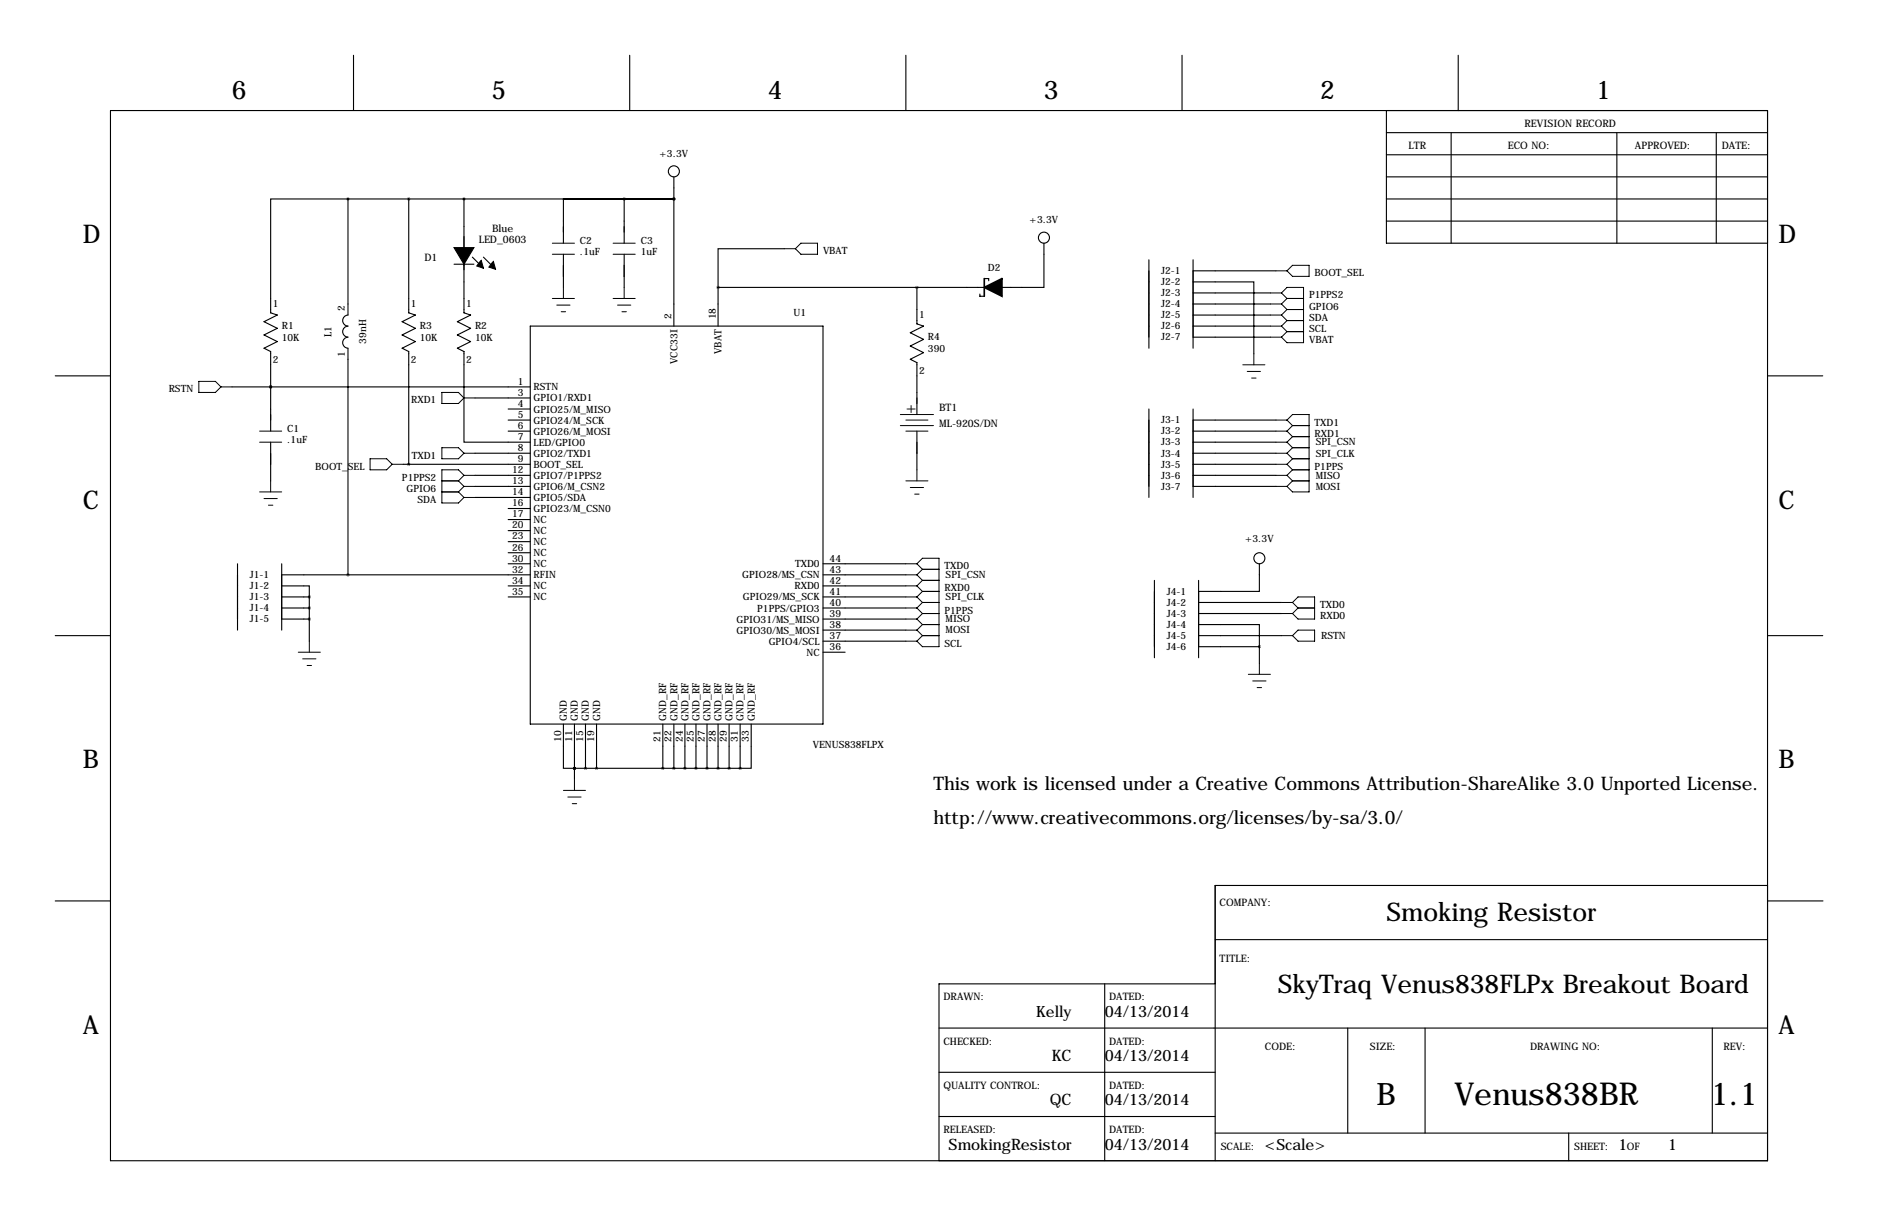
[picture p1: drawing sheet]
<svg xmlns="http://www.w3.org/2000/svg" width="432mm" height="279mm" viewBox="0 0 432 279" stroke-linecap="round" stroke-linejoin="round" font-family="sans-serif">
<g fill="none" stroke="#000" stroke-width=".25">
<path d="M81.3 12.7v12.7M144.8 12.7v12.7M208.3 12.7v12.7M271.8 12.7v12.7M335.3 12.7v12.7M25.4 25.4h381v241.3h-381zM318.8 30.5h87.6M318.8 35.6h87.6M318.8 25.4v30.5h87.6M333.7 30.5v25.4M371.8 30.5v25.4M394.6 30.5v25.4"/>
<path d="M80 45.7v26.7a1.27 1.27 0 0 0-1.2 1.3 1.27 1.27 0 0 0 1.2 1.2 1.27 1.27 0 0 0-1.2 1.3 1.27 1.27 0 0 0 1.2 1.3 1.27 1.27 0 0 0-1.2 1.2 1.27 1.27 0 0 0 1.2 1.3v52.1M80 45.7h-17.8v26.2l1.6 .5-3.1 1.5 3.1 1.5-3.1 1.6 3.1 1.5-3.1 1.5 1.5 .8v18.3M80 45.7h74.9M94 45.7v26.2l1.5 .5-3 1.5 3 1.5-3 1.6 3 1.5-3 1.5 1.5 .8v25.9M106.7 45.7v26.2l1.5 .5-3 1.5 3 1.5-3 1.6 3 1.5-3 1.5 1.5 .8v20.8h15.2M108.6 59.1l2.6 2.5M111.2 59.1l2.5 2.5M129.5 58.4v7.6M143.5 45.7v10.2M143.5 58.4v7.6M154.9 45.7h-25.4v10.2M154.9 45.7h.1"/>
<path d="M154.9 40.6v34.3M180.3 57.2h-15.2v8.8M240 55.9v10.1h-9.6M264.2 59.7v20.3M274.3 59.7v20.3M318.8 45.7h87.6M318.8 50.8h87.6M318.8 40.6h87.6M104.4 60.7h4.6M121.9 74.9h67.3v91.5h-67.3zM165.1 66v8.9M165.1 66h61.2"/>
<path d="M210.8 66v8.4l1.5 .5-3 1.6 3 1.5-3 1.5 3 1.5-3 1.5 1.5 .8v11.9M225.3 67.6v.5h1M226.3 64h1v.5M274.3 64.8h14v16.5M274.3 62.2h19.1M274.3 67.3h17.8M274.3 69.8h17.8M274.3 72.4h17.8M274.3 74.9h17.8M274.3 77.5h17.8M12.7 86.4h12.7M53.3 88.9h68.6"/>
<path d="M62.2 88.9h.1M109.2 91.4h12.7M116.8 94h5.1M116.8 96.5h5.1M116.8 99.1h5.1M210.8 99.1v8.8M264.2 94v20.3M274.3 94v20.3M274.3 96.5h19.1M274.3 99.1h19.1M406.4 86.4h12.7M62.2 101.6v8.9"/>
<path d="M92.7 106.7h29.2M109.2 104.1h12.7M109.2 109.2h12.7M109.2 111.8h12.7M109.2 114.3h12.7M116.8 116.8h5.1M116.8 119.4h5.1M274.3 101.6h19.1M274.3 104.1h19.1M274.3 106.7h19.1M274.3 109.2h19.1M274.3 111.8h19.1"/>
<path d="M54.6 129.5v15.3M64.8 134.6h6.3v2.6M64.8 132.1h57.1M64.8 137.2h6.3M64.8 139.7h6.3M64.8 129.5v15.3M71.1 137.2v10.1M116.8 121.9h5.1M116.8 124.5h5.1M116.8 127h5.1M116.8 129.5h5.1M116.8 134.6h5.1"/>
<path d="M116.8 137.2h5.1M189.2 129.5h19.1M189.2 132.1h19.1M189.2 134.6h19.1M189.2 137.2h19.1M189.2 139.7h19.1M265.4 133.3v17.8M275.6 133.3v17.8M275.6 138.4h19M289.6 129.5v6.4h-14M12.7 146h12.7M64.8 142.2h6.3"/>
<path d="M189.2 149.9h5.1M189.2 147.3h19.1M189.2 144.8h19.1M189.2 142.2h19.1M275.6 143.5h14v5.1M275.6 146h19M275.6 141h19M275.6 148.6h14M289.6 148.6v3.8M406.4 146h12.7M129.5 166.4v10.1h2.6M132.1 176.5h.1"/>
<path d="M132.1 166.4v12.7M132.1 176.5h38.1M134.6 166.4v10.1M137.2 166.4v10.1M152.4 166.4v10.1M154.9 166.4v10.1M157.5 166.4v10.1M160 166.4v10.1M162.6 166.4v10.1M165.1 166.4v10.1M167.6 166.4v10.1M170.2 166.4v10.1"/>
<path d="M172.7 166.4v10.1h-2.5M12.7 207h12.7M279.4 215.9h127M406.4 203.5h-127v63.2M406.5 207h12.7M215.9 236.2h190.5M254 226.1v40.6M279.4 226.1h-63.5v40.6M309.9 236.2v24.1M327.7 236.2v24.1M393.7 236.2v24.1M215.9 246.4h63.5"/>
<path d="M215.9 256.5h63.5M279.4 260.3h127M360.7 260.3v6.4"/>
<circle cx="154.9" cy="39.4" r="1.27"/>
<circle cx="240" cy="54.6" r="1.27"/>
<circle cx="289.6" cy="128.3" r="1.27"/>
</g>
<g fill="none" stroke="#000" stroke-width=".23">
<path d="M127 55.9h5.1M127 58.4h5.1M141 55.9h5M141 58.4h5M180.3 57.2h2.6M182.9 57.2l1.2-1.3h3.9v2.5h-3.9zM127 68.6h5.1M128 70.1h3.1M129 71.6h1M129.5 66v2.6M141 68.6h5M142 70.1h3"/>
<path d="M143 71.6h1M143.5 66v2.6M292.1 67.3h2.5M292.1 69.8h2.5M292.1 72.4h2.5M292.1 74.9h2.5M292.1 77.5h2.5M293.4 62.2h2.5M294.6 67.3l1.3 1.3M294.6 67.3l1.3-1.3h3.8v12.7h-3.8l-1.3-1.2M294.6 69.8l1.3 1.3M294.6 72.4l1.3 1.3"/>
<path d="M294.6 74.9l1.3 1.3M295.9 68.6h3.8M295.9 71.1h3.8M295.9 68.6l-1.3 1.2M295.9 73.7h3.8M295.9 71.1l-1.3 1.3M295.9 76.2h3.8M295.9 73.7l-1.3 1.2M295.9 76.2l-1.3 1.3M297.2 61h3.8v2.5h-3.8l-1.3-1.3zM45.7 87.6h3.8l1.3 1.3-1.3 1.3h-3.8zM50.8 88.9h2.5"/>
<path d="M59.7 99.1h5.1M101.6 90.2h3.8l1.3 1.2-1.3 1.3h-3.8zM106.7 91.4h2.5M207 95.2h7.6M207 97.8h7.6M208.3 99.1h5.1M208.3 96.5h5.1M285.8 83.8h5M286.8 85.3h3M287.8 86.9h1M288.3 81.3v2.5M293.4 99.1h2.5"/>
<path d="M293.4 96.5h2.5M295.9 96.5l1.3-1.3h3.8v17.8h-3.8l-1.3-1.2M295.9 99.1l1.3 1.2M295.9 96.5l1.3 1.3M297.2 97.8h3.8M297.2 97.8l-1.3 1.3M59.7 101.6h5.1M59.7 113h5.1M60.7 114.6h3.1M61.7 116.1h1M62.2 110.5v2.5M85.1 105.4h3.8l1.3 1.3-1.3 1.2h-3.8z"/>
<path d="M90.2 106.7h2.5M101.6 113h3.8M101.6 102.9h3.8l1.3 1.2-1.3 1.3h-3.8zM101.6 110.5h3.8M105.4 113l1.3 1.3M105.4 110.5l1.3 1.3M106.7 109.2l-1.3-1.3h-3.8v7.7h3.8l1.3-1.3M106.7 114.3h2.5M106.7 109.2h2.5M106.7 109.2l-1.3 1.3M106.7 104.1h2.5M106.7 111.8h2.5"/>
<path d="M106.7 111.8l-1.3 1.2M208.3 110.5h5.1M209.3 112h3M210.3 113.5h1M210.8 107.9v2.6M293.4 101.6h2.5M293.4 106.7h2.5M293.4 109.2h2.5M293.4 104.1h2.5M293.4 111.8h2.5M295.9 106.7l1.3 1.2M295.9 109.2l1.3 1.3"/>
<path d="M295.9 104.1l1.3 1.3M295.9 101.6l1.3 1.3M297.2 107.9h3.8M297.2 105.4h3.8M297.2 110.5h3.8M297.2 102.9h3.8M297.2 105.4l-1.3 1.3M297.2 107.9l-1.3 1.3M297.2 110.5l-1.3 1.3M297.2 102.9l-1.3 1.2M297.2 100.3h3.8M297.2 100.3l-1.3 1.3"/>
<path d="M208.3 134.6h2.5M208.3 129.5h2.5M208.3 139.7h2.5M208.3 132.1h2.5M208.3 137.2h2.5M210.8 134.6l1.3 1.3M210.8 129.5l1.3-1.2h3.8v20.3h-3.8l-1.3-1.3M210.8 129.5l1.3 1.3M210.8 139.7l1.3 1.3M210.8 132.1l1.3 1.2M210.8 137.2l1.3 1.2M212.1 135.9h3.8"/>
<path d="M212.1 133.3h3.8M212.1 133.3l-1.3 1.3M212.1 130.8h3.8M212.1 138.4h3.8M212.1 138.4l-1.3 1.3M212.1 130.8l-1.3 1.3M212.1 135.9l-1.3 1.3M294.6 138.4h2.6M297.2 138.4l1.2-1.2h3.9v5h-3.9l-1.2-1.2M297.2 138.4l1.2 1.3M298.4 139.7h3.9M298.4 139.7l-1.2 1.3"/>
<path d="M68.6 149.9h5.1M69.6 151.4h3M70.6 152.9h1M71.1 147.3v2.6M208.3 142.2h2.5M208.3 144.8h2.5M208.3 147.3h2.5M210.8 142.2l1.3 1.3M210.8 144.8l1.3 1.2M212.1 141h3.8M212.1 143.5h3.8M212.1 141l-1.3 1.2"/>
<path d="M212.1 146h3.8M212.1 143.5l-1.3 1.3M212.1 146l-1.3 1.3M287 154.9h5.1M288 156.5h3.1M289.1 158h1M289.6 152.4v2.5M294.6 141h2.6M294.6 146h2.6M298.4 144.8h3.9v2.5h-3.9l-1.2-1.3zM132.1 179.1v2.5M129.5 181.6h5.1"/>
<path d="M130.6 183.1h3M131.6 184.7h1"/>
</g>
<path d="M104.4 56.9h2.3v3.8zM106.7 56.9h2.3l-2.3 3.8zM110.4 60.1l.2-.3 .6 1.8-1.6-.5zM113.4 60.1l.5 1.8-1.5-.5z" fill="#000" stroke="#000" stroke-width=".25"/>
<path d="M226.3 66l4.1-2v4.1z" fill="#000" stroke="#000" stroke-width=".38"/>
<path d="M226.3 64v4.1" fill="none" stroke="#000" stroke-width=".38"/>
<path d="M154.9 45.7a.05 .05 0 0 0 .1 0 .05 .05 0 0 0-.1 0zM62.2 88.9a.05 .05 0 0 0 .1 0 .05 .05 0 0 0-.1 0zM167.6 176.5a.05 .05 0 0 0 .1 0 .05 .05 0 0 0-.1 0zM162.5 176.5a.05 .05 0 0 0 .1 0 .05 .05 0 0 0-.1 0zM154.9 176.5a.05 .05 0 0 0 .1 0 .05 .05 0 0 0-.1 0zM137.1 176.5a.05 .05 0 0 0 .1 0 .05 .05 0 0 0-.1 0zM154.9 45.7a.05 .05 0 0 0 .1 0 .05 .05 0 0 0-.1 0zM62.2 88.9a.05 .05 0 0 0 .1 0 .05 .05 0 0 0-.1 0zM289.5 148.6a.05 .05 0 0 0 .1 0 .05 .05 0 0 0-.1 0z" fill="#000" stroke="#000" stroke-width=".63"/>
<g font-size="7.3">
<text x="334.4" y="254">Venus838BR</text>
<text x="393.4" y="254">1.1</text>
</g>
<text font-size="7.1" x="316.5" y="254">B</text>
<g font-size="5.9">
<text x="53.3" y="22.9">6</text>
<text x="113" y="22.9">5</text>
<text x="176.5" y="22.9">4</text>
<text x="240" y="22.9">3</text>
<text x="303.5" y="22.9">2</text>
<text x="367" y="22.9">1</text>
<text x="19" y="55.9">D</text>
<text x="408.9" y="55.9">D</text>
<text x="19" y="116.8">C</text>
<text x="408.9" y="116.8">C</text>
<text x="19" y="176.5">B</text>
<text x="408.9" y="176.5">B</text>
<text x="318.8" y="211.6">Smoking Resistor</text>
<text x="293.8" y="228.1">SkyTraq Venus838FLPx Breakout Board</text>
<text x="19" y="237.5">A</text>
<text x="408.9" y="237.5">A</text>
</g>
<g font-size="4.3">
<text x="214.6" y="181.6">This work is licensed under a Creative Commons Attribution-ShareAlike 3.0 Unported License.</text>
<text x="214.6" y="189.2">http://www.creativecommons.org/licenses/by-sa/3.0/</text>
</g>
<g font-size="3.6">
<text x="208.3" y="95">+</text>
<text x="238.2" y="233.7">Kelly</text>
<text x="254" y="233.7">04/13/2014</text>
<text x="241.8" y="243.8">KC</text>
<text x="254" y="243.8">04/13/2014</text>
<text x="241.4" y="254">QC</text>
<text x="254" y="254">04/13/2014</text>
<text x="218.1" y="264.2">SmokingResistor</text>
<text x="254" y="264.2">04/13/2014</text>
<text x="290.8" y="264.1">&lt;Scale&gt;</text>
<text x="372.1" y="264.1">1</text>
<text x="383.5" y="264.1">1</text>
</g>
<g font-size="2.4">
<text x="350.5" y="29.2">REVISION RECORD</text>
<text x="323.8" y="34.3">LTR</text>
<text x="346.7" y="34.3">ECO NO:</text>
<text x="375.9" y="34.3">APPROVED:</text>
<text x="395.9" y="34.3">DATE:</text>
<text x="113.1" y="53.3">Blue</text>
<text x="110.1" y="55.9">LED_0603</text>
<text x="97.6" y="60.1">D1</text>
<text x="215.9" y="94.5">BT1</text>
<text x="215.9" y="98.2">ML-920S/DN</text>
<text x="280.4" y="208.3">COMPANY:</text>
<text x="280.4" y="221">TITLE:</text>
<text x="216.9" y="229.9">DRAWN:</text>
<text x="255" y="229.9">DATED:</text>
<text x="216.9" y="240">CHECKED:</text>
<text x="255" y="240">DATED:</text>
<text x="290.8" y="241.3">CODE:</text>
<text x="315" y="241.3">SIZE:</text>
<text x="351.8" y="241.3">DRAWING NO:</text>
<text x="396.2" y="241.3">REV:</text>
<text x="216.9" y="250.2">QUALITY CONTROL:</text>
<text x="255" y="250.2">DATED:</text>
<text x="216.9" y="260.3">RELEASED:</text>
<text x="255" y="260.3">DATED:</text>
<text x="280.7" y="264.2">SCALE:</text>
<text x="361.9" y="264.2">SHEET:</text>
<text x="374" y="264.2">OF</text>
</g>
<g font-size="2.3">
<text x="151.6" y="36.1">+3.3V</text>
<text x="236.7" y="51.3">+3.3V</text>
<text x="133.3" y="56.1">C2</text>
<text x="133.3" y="58.5">.1uF</text>
<text x="147.3" y="56.1">C3</text>
<text x="147.3" y="58.5">1uF</text>
<text x="189.2" y="58.4">VBAT</text>
<text x="227.2" y="62.2">D2</text>
<text x="267" y="63">J2-1</text>
<text x="267" y="65.5">J2-2</text>
<text x="302.3" y="63.5">BOOT_SEL</text>
<text x="62.7" y="70.6">1</text>
<text x="79.2" y="71.4" transform="rotate(-90 79.2 71.4)">2</text>
<text x="94.5" y="70.6">1</text>
<text x="107.2" y="70.6">1</text>
<text x="267" y="68.1">J2-3</text>
<text x="267" y="70.6">J2-4</text>
<text x="301" y="68.6">P1PPS2</text>
<text x="301" y="71.1">GPIO6</text>
<text x="64.8" y="75.7">R1</text>
<text x="76.2" y="77.5" transform="rotate(-90 76.2 77.5)">L1</text>
<text x="96.5" y="75.7">R3</text>
<text x="109.2" y="75.7">R2</text>
<text x="154.4" y="73.4" transform="rotate(-90 154.4 73.4)">2</text>
<text x="164.6" y="73.4" transform="rotate(-90 164.6 73.4)">18</text>
<text x="182.4" y="72.6">U1</text>
<text x="211.3" y="73.2">1</text>
<text x="267" y="73.2">J2-5</text>
<text x="267" y="75.7">J2-6</text>
<text x="301" y="73.7">SDA</text>
<text x="301" y="76.2">SCL</text>
<text x="62.7" y="83.4">2</text>
<text x="64.8" y="78.3">10K</text>
<text x="79.2" y="82.1" transform="rotate(-90 79.2 82.1)">1</text>
<text x="84.2" y="79" transform="rotate(-90 84.2 79)">39nH</text>
<text x="94.5" y="83.4">2</text>
<text x="96.5" y="78.3">10K</text>
<text x="107.2" y="83.4">2</text>
<text x="109.2" y="78.3">10K</text>
<text x="155.7" y="83.6" transform="rotate(-90 155.7 83.6)">VCC33I</text>
<text x="165.9" y="81.4" transform="rotate(-90 165.9 81.4)">VBAT</text>
<text x="213.4" y="78.2">R4</text>
<text x="213.4" y="80.9">390</text>
<text x="267" y="78.2">J2-7</text>
<text x="301" y="78.7">VBAT</text>
<text x="119.1" y="88.4">1</text>
<text x="122.7" y="89.7">RSTN</text>
<text x="211.3" y="85.9">2</text>
<text x="38.8" y="90.2">RSTN</text>
<text x="94.5" y="92.7">RXD1</text>
<text x="119.1" y="90.9">3</text>
<text x="119.1" y="93.5">4</text>
<text x="122.7" y="92.2">GPIO1/RXD1</text>
<text x="122.7" y="94.8">GPIO25/M_MISO</text>
<text x="66" y="99.3">C1</text>
<text x="66" y="101.7">.1uF</text>
<text x="119.1" y="96">5</text>
<text x="119.1" y="98.6">6</text>
<text x="119.1" y="101.1">7</text>
<text x="122.7" y="97.3">GPIO24/M_SCK</text>
<text x="122.7" y="99.9">GPIO26/M_MOSI</text>
<text x="267" y="97.3">J3-1</text>
<text x="267" y="99.8">J3-2</text>
<text x="302.3" y="100.3">RXD1</text>
<text x="302.3" y="97.8">TXD1</text>
<text x="72.5" y="107.9">BOOT_SEL</text>
<text x="94.7" y="105.4">TXD1</text>
<text x="119.1" y="103.6">8</text>
<text x="119.1" y="106.2">9</text>
<text x="122.7" y="102.4">LED/GPIO0</text>
<text x="122.7" y="104.9">GPIO2/TXD1</text>
<text x="122.7" y="107.5">BOOT_SEL</text>
<text x="267" y="102.4">J3-3</text>
<text x="267" y="104.9">J3-4</text>
<text x="267" y="107.4">J3-5</text>
<text x="302.3" y="107.9">P1PPS</text>
<text x="302.5" y="104.9">SPI_CLK</text>
<text x="302.5" y="102.4">SPI_CSN</text>
<text x="92.4" y="110.5">P1PPS2</text>
<text x="93.5" y="113">GPIO6</text>
<text x="117.8" y="108.7">12</text>
<text x="117.8" y="111.3">13</text>
<text x="117.8" y="113.8">14</text>
<text x="122.7" y="110">GPIO7/P1PPS2</text>
<text x="122.7" y="112.6">GPIO6/M_CSN2</text>
<text x="267" y="110">J3-6</text>
<text x="267" y="112.5">J3-7</text>
<text x="302.5" y="110">MISO</text>
<text x="302.5" y="112.5">MOSI</text>
<text x="96" y="115.6">SDA</text>
<text x="117.8" y="116.3">16</text>
<text x="117.8" y="118.9">17</text>
<text x="122.7" y="115.1">GPIO5/SDA</text>
<text x="122.7" y="117.6">GPIO23/M_CSN0</text>
<text x="117.8" y="121.4">20</text>
<text x="117.8" y="124">23</text>
<text x="122.7" y="120.2">NC</text>
<text x="122.7" y="122.7">NC</text>
<text x="122.7" y="125.3">NC</text>
<text x="286.3" y="124.5">+3.3V</text>
<text x="117.8" y="126.5">26</text>
<text x="117.8" y="129">30</text>
<text x="117.8" y="131.6">32</text>
<text x="122.7" y="127.8">NC</text>
<text x="122.7" y="130.3">NC</text>
<text x="182.8" y="130.3">TXD0</text>
<text x="190.8" y="131.6">43</text>
<text x="190.8" y="129">44</text>
<text x="217.2" y="130.8">TXD0</text>
<text x="57.5" y="132.8">J1-1</text>
<text x="57.5" y="135.4">J1-2</text>
<text x="57.5" y="137.9">J1-3</text>
<text x="117.8" y="134.1">34</text>
<text x="117.8" y="136.7">35</text>
<text x="122.7" y="132.9">RFIN</text>
<text x="122.7" y="135.4">NC</text>
<text x="122.7" y="138">NC</text>
<text x="170.7" y="132.9">GPIO28/MS_CSN</text>
<text x="170.8" y="138">GPIO29/MS_SCK</text>
<text x="182.7" y="135.4">RXD0</text>
<text x="190.8" y="136.7">41</text>
<text x="190.8" y="134.1">42</text>
<text x="217.2" y="135.9">RXD0</text>
<text x="217.4" y="132.8">SPI_CSN</text>
<text x="217.4" y="137.9">SPI_CLK</text>
<text x="268.3" y="136.7">J4-1</text>
<text x="57.5" y="140.5">J1-4</text>
<text x="57.5" y="143">J1-5</text>
<text x="169.4" y="143">GPIO31/MS_MISO</text>
<text x="174.1" y="140.5">P1PPS/GPIO3</text>
<text x="190.8" y="141.7">39</text>
<text x="190.8" y="139.2">40</text>
<text x="217.2" y="141">P1PPS</text>
<text x="217.4" y="143">MISO</text>
<text x="268.3" y="139.2">J4-2</text>
<text x="268.3" y="141.7">J4-3</text>
<text x="303.5" y="139.7">TXD0</text>
<text x="303.5" y="142.2">RXD0</text>
<text x="169.4" y="145.6">GPIO30/MS_MOSI</text>
<text x="176.7" y="148.1">GPIO4/SCL</text>
<text x="190.8" y="149.4">36</text>
<text x="190.8" y="146.8">37</text>
<text x="190.8" y="144.3">38</text>
<text x="217.2" y="148.6">SCL</text>
<text x="217.4" y="145.5">MOSI</text>
<text x="268.3" y="144.3">J4-4</text>
<text x="268.3" y="146.8">J4-5</text>
<text x="268.3" y="149.4">J4-6</text>
<text x="303.8" y="146.8">RSTN</text>
<text x="185.4" y="150.7">NC</text>
<text x="130.3" y="165.6" transform="rotate(-90 130.3 165.6)">GND</text>
<text x="132.9" y="165.6" transform="rotate(-90 132.9 165.6)">GND</text>
<text x="135.4" y="165.6" transform="rotate(-90 135.4 165.6)">GND</text>
<text x="138" y="165.6" transform="rotate(-90 138 165.6)">GND</text>
<text x="153.2" y="165.6" transform="rotate(-90 153.2 165.6)">GND_RF</text>
<text x="155.7" y="165.6" transform="rotate(-90 155.7 165.6)">GND_RF</text>
<text x="158.3" y="165.6" transform="rotate(-90 158.3 165.6)">GND_RF</text>
<text x="160.8" y="165.6" transform="rotate(-90 160.8 165.6)">GND_RF</text>
<text x="163.4" y="165.6" transform="rotate(-90 163.4 165.6)">GND_RF</text>
<text x="165.9" y="165.6" transform="rotate(-90 165.9 165.6)">GND_RF</text>
<text x="168.4" y="165.6" transform="rotate(-90 168.4 165.6)">GND_RF</text>
<text x="171" y="165.6" transform="rotate(-90 171 165.6)">GND_RF</text>
<text x="173.5" y="165.6" transform="rotate(-90 173.5 165.6)">GND_RF</text>
<text x="129" y="170.5" transform="rotate(-90 129 170.5)">10</text>
<text x="131.6" y="170.5" transform="rotate(-90 131.6 170.5)">11</text>
<text x="134.1" y="170.5" transform="rotate(-90 134.1 170.5)">15</text>
<text x="136.7" y="170.5" transform="rotate(-90 136.7 170.5)">19</text>
<text x="151.9" y="170.5" transform="rotate(-90 151.9 170.5)">21</text>
<text x="154.4" y="170.5" transform="rotate(-90 154.4 170.5)">22</text>
<text x="157" y="170.5" transform="rotate(-90 157 170.5)">24</text>
<text x="159.5" y="170.5" transform="rotate(-90 159.5 170.5)">25</text>
<text x="162.1" y="170.5" transform="rotate(-90 162.1 170.5)">27</text>
<text x="164.6" y="170.5" transform="rotate(-90 164.6 170.5)">28</text>
<text x="167.1" y="170.5" transform="rotate(-90 167.1 170.5)">29</text>
<text x="169.7" y="170.5" transform="rotate(-90 169.7 170.5)">31</text>
<text x="172.2" y="170.5" transform="rotate(-90 172.2 170.5)">33</text>
<text x="186.9" y="171.8">VENUS838FLPX</text>
</g>
</svg>
